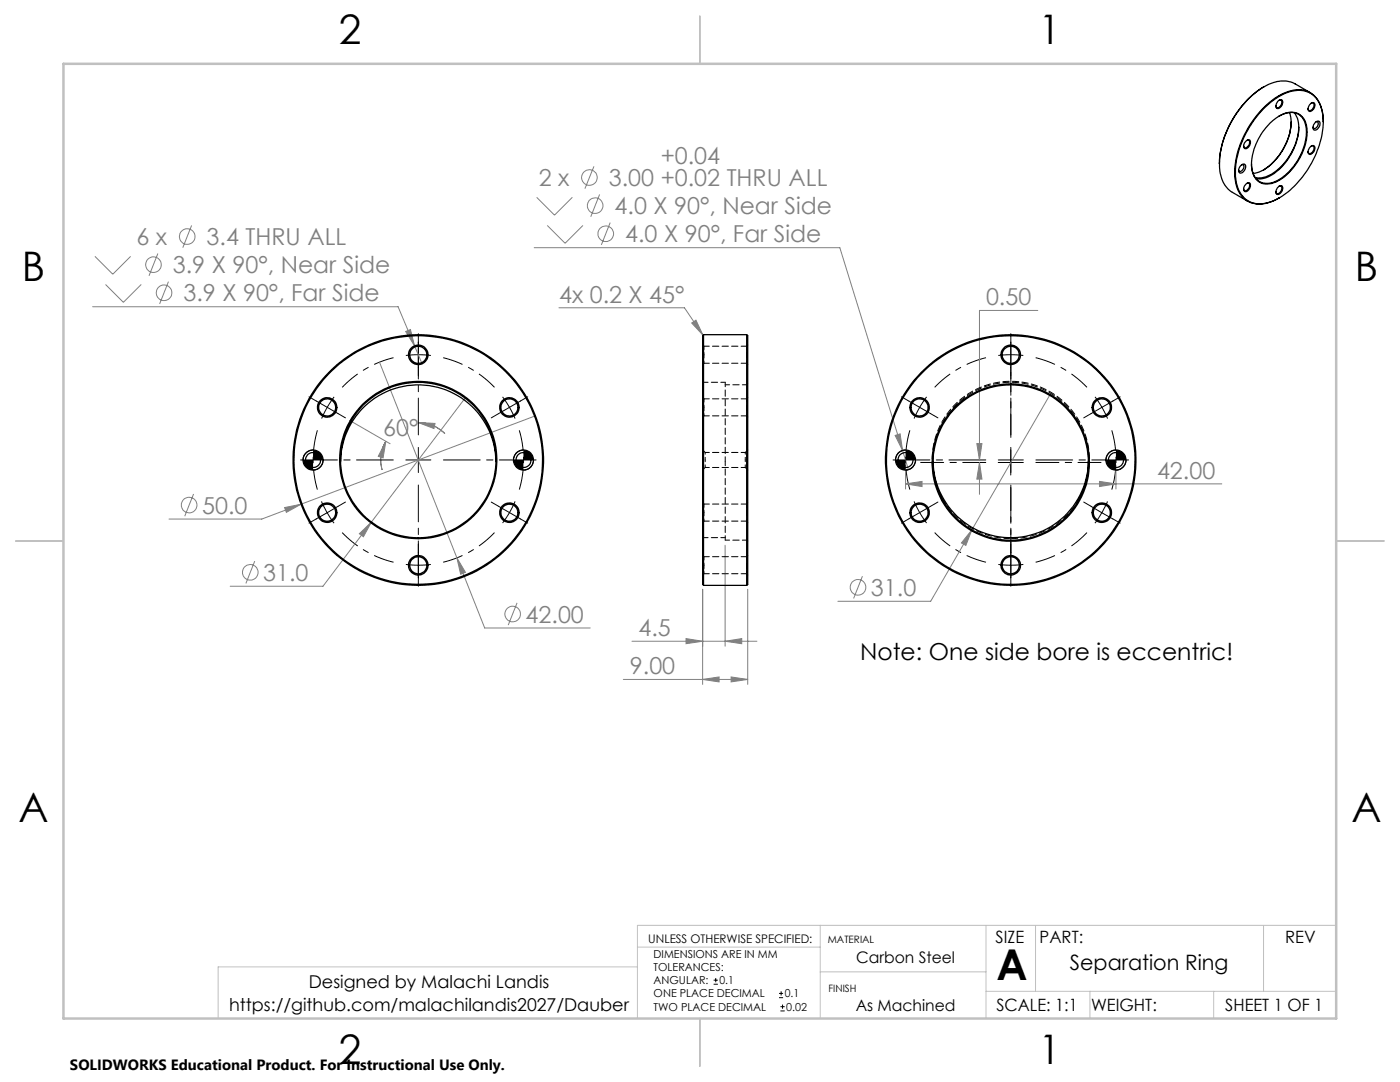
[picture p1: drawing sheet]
<svg xmlns="http://www.w3.org/2000/svg" width="279mm" height="216mm" viewBox="0 0 279 216" stroke-linecap="round" stroke-linejoin="round" font-family="sans-serif">
<g fill="none" stroke="#808080" stroke-width=".2">
<path d="M107.1 39.4l3.6 3.5 3.5-3.5M118.5 33.2l-1.8 4.4M119.7 38.8l-1.8 4.5M18.9 51.2l3.6 3.5 3.6-3.5M21.1 56.8l3.5 3.5 3.6-3.5M31.5 50.6l-1.8 4.4M33.6 56.2l-1.7 4.4M38.2 45l-1.7 4.4M106.6 49.4h61l12.5 40.5M109.2 45l3.6 3.5 3.5-3.5M121.8 44.4l-1.8 4.5M18.5 61.2h60.9l4.8 11.4"/>
<path d="M75.7 72.3l15.5 39M81 66.1l.9-.3 .8 3.2zM92.8 79.4l-18.7 24.8M111.5 61.4h25.1l3.7 5.5M138 64.5l.9-.6 1.4 3zM207.1 61.9h-11.6v29.9M209.5 78.9l-15.5 26.8M38.6 98.6l-1.7 4.4M69.8 83.9l8.1 4.6M77 88.1l-.6 3.3-.9-.3zM77 88.1a7.4 7.4 0 0 0-.7 5.7M83.5 84.3l3.3 .2-.2 1z"/>
<path d="M83.5 84.3a7.5 7.5 0 0 1 5.3 2.2M106.9 83l-46.8 17.6M178.6 86.9l1-.3 .5 3.3zM180.1 89.9l1.2 3.8M180.7 92.8v4.8M180.7 96.6h63.1M180.7 96.6l3.3-.5v1zM194.9 88.5h1.1l-.5 3.3zM195.5 92.3v6.3M195.5 92.3l.5 3.3h-1.1zM219.4 96.1l3.3 .5-3.3 .5zM222.7 92.8v4.8"/>
<path d="M50.8 112l-1.7 4.4M56.8 101.3l3.3-.7-2.9 1.6zM60.1 100.6l-7.9 3h-18.5M71.7 106.5l2.4-2.3-1.6 2.9zM74.1 104.2l-9.6 12.8h-18.6M91.2 111.3l5.5 14h21.1M91.2 111.3l1.7 2.9-1 .4zM140.2 117.6v19M144.7 108.8v20.1M149.2 117.6v19M172.1 115l-1.7 4.4M194 105.7l-8.3 14.3h-18.5"/>
<path d="M194 105.7l-1.2 3.1-.9-.5zM103.2 120.3l-1.8 4.4M124.4 135.6h24.8M126.1 128h25M136.9 127.4l3.3 .6-3.3 .4zM140.2 135.6l3.3-.5v1zM144.7 128l3.3-.6v1zM145.9 135.1l3.3 .5-3.3 .5z"/>
<circle cx="117.6" cy="35.4" r="1.56"/>
<circle cx="30.6" cy="52.8" r="1.56"/>
<circle cx="32.7" cy="58.4" r="1.56"/>
<circle cx="37.3" cy="47.2" r="1.56"/>
<circle cx="118.8" cy="41" r="1.56"/>
<circle cx="120.9" cy="46.6" r="1.56"/>
<circle cx="37.7" cy="100.8" r="1.55"/>
<circle cx="49.9" cy="114.2" r="1.56"/>
<circle cx="171.2" cy="117.2" r="1.55"/>
<circle cx="102.3" cy="122.5" r="1.56"/>
</g>
<g fill="none" stroke="#000" stroke-width=".2">
<path d="M62.5 89.8a2.04 2.04 0 0 0-2 2M64.5 91.8a2.04 2.04 0 0 1-2 2M104.5 89.8a2.04 2.04 0 0 0-2 2M106.5 91.8a1.98 1.98 0 0 1-2 2M180.7 89.8a2.04 2.04 0 0 0-2 2M182.7 91.8a1.98 1.98 0 0 1-2 2M199.2 92.3h5M201.7 89.8v5M222.7 89.8a2.04 2.04 0 0 0-2 2M224.7 91.8a2.04 2.04 0 0 1-2 2M64.2 100l1.1 2.3M65.3 102.3l1.4 2.1"/>
<path d="M65.3 102.3l-2.2 1.2M67.5 101l-2.2 1.3M217.7 101l2.2 1.3M219.9 102.3l-1.4 2.1M219.9 102.3l2.2 1.2M221 100l-1.1 2.3M142.4 196.4h.9M142.4 195.6h.9M142.8 195.2v.8M155.5 199.1h.8M155.5 198.2h.8M155.9 197.8v.8"/>
<path d="M155.8 201.7h.8M155.8 200.9h.8M156.2 200.4v.9"/>
</g>
<g fill="none" stroke="#000" stroke-width=".2" stroke-dasharray="15.2 1.3 1.3 1.3" stroke-linecap="butt">
<path d="M83.5 70.8l-2.5 .1M83.5 70.8l2.5 .1M201.7 70.8l-2.5 .1M201.7 70.8l2.5 .1M65.3 81.3l-1.1 2.2M65.3 81.3l1.4-2.1M101.7 81.3l-1.4-2.1M101.7 81.3l1.1 2.2M183.5 81.3l-1.1 2.2M183.5 81.3l1.4-2.1M219.9 81.3l-1.4-2.1M219.9 81.3l1.1 2.2"/>
<path d="M83.5 112.8l2.5-.2M83.5 112.8l-2.5-.2M101.7 102.3l1.1-2.3M101.7 102.3l-1.4 2.1M183.5 102.3l1.4 2.1M183.5 102.3l-1.1-2.3M201.7 112.8l2.5-.2M201.7 112.8l-2.5-.2"/>
</g>
<path d="M78.5 71.4a21 21 0 0 0-10.2 5.9M98.7 77.3a21 21 0 0 0-10.3-5.9M196.8 71.4a21 21 0 0 0-10.3 5.9M216.9 77.3a21 21 0 0 0-10.2-5.9M63.3 85.9a21 21 0 0 0 0 11.8M103.6 97.7a21 21 0 0 0 0-11.8M181.6 85.9a21 21 0 0 0 0 11.8M221.9 97.7a21 21 0 0 0 0-11.8M68.3 106.3a21 21 0 0 0 10.2 5.9M88.4 112.2a21 21 0 0 0 10.3-5.9M186.5 106.3a21 21 0 0 0 10.3 5.9M206.7 112.2a21 21 0 0 0 10.2-5.9" fill="none" stroke="#000" stroke-width=".2" stroke-dasharray="15.2 1.3 1.3 1.3" stroke-dashoffset="11.1" stroke-linecap="butt"/>
<g fill="none" stroke="#000" stroke-width=".2" stroke-dasharray="15.2 1.3 1.3 1.3">
<path d="M83.5 70.8v-2.5M83.5 70.8v2.5M83.5 68.3v-1.7M83.5 73.3v1.7M201.7 70.8v-2.5M201.7 70.8v2.5M201.7 68.3v-1.7M201.7 73.3v1.7M63.1 80l-1.4-.8M65.3 81.3l-2.2-1.3M65.3 81.3l2.2 1.2M67.5 82.5l1.4 .9"/>
<path d="M83.5 91.8v-2.5M83.5 91.8h-2.5M83.5 91.8v2.5M83.5 91.8h2.5M99.5 82.5l-1.5 .9M101.7 81.3l2.1-1.3M101.7 81.3l-2.2 1.2M103.8 80l1.5-.8M181.4 80l-1.5-.8M183.5 81.3l-2.1-1.3M183.5 81.3l2.2 1.2M185.7 82.5l1.5 .9"/>
<path d="M201.7 91.8v-2.5M201.7 91.8h-2.5M201.7 91.8v2.5M201.7 91.8h2.5M217.8 82.5l-1.5 .9M219.9 81.3l2.2-1.3M219.9 81.3l-2.1 1.2M222.1 80l1.5-.8M63.1 103.5l-1.4 .9M67.5 101l1.4-.8M83.5 112.8v2.5M83.5 112.8v-2.5"/>
<path d="M83.5 115.3v1.7M83.5 110.3v-1.7M99.5 101l-1.5-.8M101.7 102.3l2.1 1.2M101.7 102.3l-2.2-1.3M103.8 103.5l1.5 .9M181.4 103.5l-1.5 .9M183.5 102.3l-2.1 1.2M183.5 102.3l2.2-1.3M185.7 101l1.5-.8M201.7 112.8v2.5M201.7 112.8v-2.5"/>
<path d="M201.7 115.3v1.7M201.7 110.3v-1.7M217.8 101l-1.5-.8M222.1 103.5l1.5 .9"/>
</g>
<path d="M78.5 91.8h-18.5M83.5 86.8v-18.5M83.5 96.8v18.5M88.5 91.8h18.5M196.7 91.8h-18.5M201.7 86.8v-18.5M201.7 96.8v18.5M206.7 91.8h18.5" fill="none" stroke="#000" stroke-width=".2" stroke-dasharray="15.2 1.3 1.3 1.3" stroke-dashoffset="7.9"/>
<path d="M196.7 92.3h-13M201.7 87.3v-13M201.7 97.3v13M206.7 92.3h13" fill="none" stroke="#000" stroke-width=".2" stroke-dasharray="15.2 1.3 1.3 1.3" stroke-dashoffset="10.6"/>
<path d="M127.2 189h36.5M127.2 192.9h-83.7v10.3M163.7 184.6v18.6M163.7 193.9h33.1M196.8 184.6v18.6M196.8 197.8h69.9M206.7 184.6v13.2M217.5 197.8v5.4M242.2 197.8v5.4M252.2 184.6v13.2M266.7 184.6h-139.5v18.6" fill="none" stroke="#c0c0c0" stroke-width=".2"/>
<path d="M139.7 3.2v9.5M3.1 107.9h9.6M266.7 107.9h9.5M139.7 203.2v9.6" fill="none" stroke="#c0c0c0" stroke-width=".25"/>
<path d="M12.7 12.7h254v190.5h-254z" fill="none" stroke="#c0c0c0" stroke-width=".5"/>
<path d="M102.5 91.8a1.98 1.98 0 0 0 2 2v-2zM104.5 89.8v2h2a1.98 1.98 0 0 0-2-2zM60.5 91.8a2.04 2.04 0 0 0 2 2v-2zM62.5 89.8v2h2a2.04 2.04 0 0 0-2-2zM178.7 91.8a1.98 1.98 0 0 0 2 2v-2zM180.7 89.8v2h2a1.98 1.98 0 0 0-2-2zM220.7 91.8a2.04 2.04 0 0 0 2 2v-2zM222.7 89.8v2h2a2.04 2.04 0 0 0-2-2z" fill="#000"/>
<path d="M83.5 84.3l3.3 .2-.2 1zM77 88.1l-.6 3.3-.9-.3zM81 66.1l1.7 2.9-.8-3.2zM71.7 106.5l.8 .6 1.6-2.9zM56.8 101.3l.4 .9 2.9-1.6zM91.2 111.3l.7 3.3 1-.4zM136.9 127.4l3.3 .6-3.3 .4zM144.7 128l3.3-.6v1zM140.2 135.6l3.3-.5v1zM145.9 135.1l3.3 .5-3.3 .5zM138 64.5l.9-.6 1.4 3zM195.5 92.3l.5 3.3h-1.1zM194.9 88.5h1.1l-.5 3.3zM194 105.7l-2.1 2.6 .9 .5zM178.6 86.9l1.5 3-.5-3.3zM180.7 96.6l3.3-.5v1zM219.4 96.1l3.3 .5-3.3 .5z" fill="#808080"/>
<g fill="none" stroke="#000" stroke-width=".25">
<path d="M252.2 17.4a19.4 19.4 0 0 0-8.9 15.3M261.5 18.5l-3.1-1.8a6.8 6.8 0 0 0-7 1.2 19.4 19.4 0 0 0-8 15.4 5.9 5.9 0 0 0 2.6 5.1l3 1.7M247.6 33.1a.57 .57 0 0 1 .8-.3 .57 .57 0 0 1 .1 .9l-.2 .3a.59 .59 0 0 1-.5 .5 .59 .59 0 0 1-.6-.3l.1-.6zM247.8 32.9a.46 .46 0 0 1 .5 .3 .46 .46 0 0 1-.2 .5l-.1 .1a.44 .44 0 0 1-.3 .4 .44 .44 0 0 1-.5-.3M248.6 28.2a.53 .53 0 0 1 .8-.3 .53 .53 0 0 1 .1 .8l-.3 .6a.57 .57 0 0 1-.8 .3 .57 .57 0 0 1-.1-.8zM248.7 36.7a.51 .51 0 0 1 .7-.2 .51 .51 0 0 1 .1 .8l-.3 .6a.57 .57 0 0 1-.8 .3 .57 .57 0 0 1-.1-.9zM248.8 28a.42 .42 0 0 1 .6 .1 .42 .42 0 0 1-.1 .6l-.2 .5a.45 .45 0 0 1-.5 .3 .45 .45 0 0 1-.4-.4M248.8 36.6a.42 .42 0 0 1 .6 .1 .42 .42 0 0 1-.1 .6l-.2 .4a.45 .45 0 0 1-.5 .4 .45 .45 0 0 1-.4-.4M252.2 21.6a10.6 10.6 0 0 1 7.2-3.6 4.9 4.9 0 0 1 4.6 4.9 18.3 18.3 0 0 1-5.1 13.6 10.9 10.9 0 0 1-7.9 4.2 5 5 0 0 1-4.4-5.1 18.4 18.4 0 0 1 5.3-13.6zM253.5 24.6a6 6 0 0 1 5-2.1 3.4 3.4 0 0 1 2.3 3.5 11.8 11.8 0 0 1-6.4 10.4 3.1 3.1 0 0 1-4.6-3 12 12 0 0 1 3.7-8.8zM255 20.2a.53 .53 0 0 1 .8-.3 .53 .53 0 0 1 .1 .8l-.2 .6a.52 .52 0 0 1-.6 .4 .52 .52 0 0 1-.5-.5zM255.1 37.3a.51 .51 0 0 1 .8-.2 .51 .51 0 0 1 0 .8l-.2 .5a.52 .52 0 0 1-.6 .4 .52 .52 0 0 1-.5-.5l.1-.4z"/>
<path d="M255.3 23.2a3.4 3.4 0 0 1 4.6 .3 6.8 6.8 0 0 1 .1 6.3 10.6 10.6 0 0 1-6.3 6.7 3 3 0 0 1-3.9-3.1v-.7M255.3 20a.43 .43 0 0 1 .5 .1 .43 .43 0 0 1 0 .6l-.4 .6a.41 .41 0 0 1-.4 .2 .41 .41 0 0 1-.4-.4M255.3 37.1a.43 .43 0 0 1 .5 .2 .43 .43 0 0 1 0 .6l-.4 .6a.41 .41 0 0 1-.4 .2 .41 .41 0 0 1-.4-.4M257.4 22.5a10 10 0 0 1-2.3 8.7 7.9 7.9 0 0 1-5 3.4M257.7 24.3a12.3 12.3 0 0 1-5.5 9.6M258.3 22.5a4.2 4.2 0 0 1 .9 2.9M259.2 25.4a11.9 11.9 0 0 1-6.4 10l-1.2 .3h-.9M259.2 25.4a11.7 11.7 0 0 1-6.5 9.9l-1 .2-1.2-.1M261.3 29.5a.62 .62 0 0 1 1.1-.3 1.16 1.16 0 0 1-1.1 1.6 .9 .9 0 0 1 0-1.3zM261.3 20.9a.62 .62 0 0 1 1.1-.2 1.16 1.16 0 0 1-1.1 1.5 .9 .9 0 0 1 0-1.3zM261.7 20.6a.43 .43 0 0 1 .5 .1 .43 .43 0 0 1 0 .6l-.4 .6a.41 .41 0 0 1-.4 .2 .41 .41 0 0 1-.3-.4M261.7 29.2a.43 .43 0 0 1 .5 .1 .43 .43 0 0 1 0 .5l-.4 .6a.41 .41 0 0 1-.4 .3 .41 .41 0 0 1-.3-.4"/>
<path d="M262.5 24.4a.53 .53 0 0 1 .7-.2 .53 .53 0 0 1 .2 .7l-.3 .6a.58 .58 0 0 1-.8 .5 .58 .58 0 0 1-.2-1zM262.6 24.3a.4 .4 0 0 1 .5 .2 .4 .4 0 0 1-.1 .5l-.1 .3a.44 .44 0 0 1-.4 .3 .44 .44 0 0 1-.5-.2M264.1 24.3a6.2 6.2 0 0 0-3.1-6.1 7.1 7.1 0 0 0-6.5 1.4 19.8 19.8 0 0 0-8.1 15 5.9 5.9 0 0 0 2.8 5.7 6.6 6.6 0 0 0 6.1-.8M140.4 66.8l-.2 .2v49.6l.2 .2M140.4 66.8v50M140.4 66.8h8.6M149 66.8v50M149 66.8a1.6 1.6 0 0 1 .2 1.4v47a2.03 2.03 0 0 1-.2 1.6M68 92a15.5 15.5 0 0 1 15.5-15.2 15.5 15.5 0 0 1 15.5 15.2M186.2 92a15.5 15.5 0 0 0 15.5 15.3 15.5 15.5 0 0 0 15.5-15.3M140.4 116.8h8.6"/>
<circle cx="83.5" cy="70.8" r="1.7"/>
<circle cx="83.5" cy="70.8" r="1.94"/>
<circle cx="201.7" cy="70.8" r="1.94"/>
<circle cx="201.7" cy="70.8" r="1.7"/>
<circle cx="62.5" cy="91.8" r="1.5"/>
<circle cx="62.5" cy="91.8" r="2"/>
<circle cx="65.3" cy="81.3" r="1.7"/>
<circle cx="65.3" cy="81.3" r="1.94"/>
<circle cx="83.5" cy="91.8" r="25"/>
<circle cx="83.5" cy="91.8" r="24.8"/>
<circle cx="83.5" cy="91.8" r="15.5"/>
<circle cx="83.5" cy="91.8" r="15.7"/>
<circle cx="101.7" cy="81.3" r="1.7"/>
<circle cx="101.7" cy="81.3" r="1.94"/>
<circle cx="104.5" cy="91.8" r="1.5"/>
<circle cx="104.5" cy="91.8" r="1.99"/>
<circle cx="180.7" cy="91.8" r="1.99"/>
<circle cx="180.7" cy="91.8" r="1.5"/>
<circle cx="183.5" cy="81.3" r="1.94"/>
<circle cx="183.5" cy="81.3" r="1.7"/>
<circle cx="201.7" cy="92.3" r="15.7"/>
<circle cx="201.7" cy="92.3" r="15.5"/>
<circle cx="201.7" cy="91.8" r="24.8"/>
<circle cx="201.7" cy="91.8" r="25"/>
<circle cx="219.9" cy="81.3" r="1.94"/>
<circle cx="219.9" cy="81.3" r="1.7"/>
<circle cx="222.7" cy="91.8" r="2"/>
<circle cx="222.7" cy="91.8" r="1.5"/>
<circle cx="65.3" cy="102.3" r="1.95"/>
<circle cx="65.3" cy="102.3" r="1.7"/>
<circle cx="83.5" cy="112.8" r="1.7"/>
<circle cx="83.5" cy="112.8" r="1.93"/>
<circle cx="101.7" cy="102.3" r="1.95"/>
<circle cx="101.7" cy="102.3" r="1.7"/>
<circle cx="183.5" cy="102.3" r="1.7"/>
<circle cx="183.5" cy="102.3" r="1.95"/>
<circle cx="201.7" cy="112.8" r="1.93"/>
<circle cx="201.7" cy="112.8" r="1.7"/>
<circle cx="219.9" cy="102.3" r="1.7"/>
<circle cx="219.9" cy="102.3" r="1.95"/>
</g>
<g fill="none" stroke="#000" stroke-width=".2" stroke-dasharray="1.3 .6" stroke-dashoffset=".8">
<path d="M140.5 70.8v-1.7M140.5 72.5v-1.7M149 70.8v-1.7M149 72.5v-1.7M140.5 81.3v-1.7M140.5 83v-1.7M140.7 91.8v-1.5M140.7 93.3v-1.5M148.7 91.8v-1.5M148.7 93.3v-1.5M149 81.3v-1.7M149 83v-1.7"/>
<path d="M140.5 102.3v-1.7M140.5 104v-1.7M140.5 112.8v-1.7M140.5 114.5v-1.7M149 102.3v-1.7M149 104v-1.7M149 112.8v-1.7M149 114.5v-1.7"/>
</g>
<path d="M144.7 76.3h-4.3M149 76.8h-4.3M140.2 93.8l.5-.5M140.7 90.3l-.5-.5M140.7 93.3h8M144.7 92v-15.7M148.7 93.3l.5 .5M148.7 90.3h-8M149.2 89.8l-.5 .5M140.4 107.3h4.3M144.7 107.8v-15.8M144.7 107.8h4.3" fill="none" stroke="#000" stroke-width=".2" stroke-dasharray="1.3 .6" stroke-dashoffset=".4"/>
<g fill="none" stroke="#000" stroke-width=".2" stroke-dasharray="1.3 .6">
<path d="M140.2 72.7l.3-.2M140.4 76.3l-.2-.2M140.5 79.6l-.3-.3M140.5 69.1l-.3-.3M149 72.5l.2 .2M149.2 79.3l-.2 .3M149.2 76.6l-.2 .2M149.2 68.8l-.2 .3M140.2 83.2l.3-.2M149 83l.2 .2M140.2 104.2l.3-.2M140.2 107.5l.2-.2"/>
<path d="M140.2 114.7l.3-.2M140.5 100.6l-.3-.3M140.5 111.1l-.3-.3M149 104l.2 .2M149 114.5l.2 .2M149 107.8l.2 .2M149.2 100.3l-.2 .3M149.2 110.8l-.2 .3"/>
</g>
<path d="M140.5 72.5h8.5M149 79.6h-8.5M149 69.1h-8.5M140.5 83h8.5M140.5 104h8.5M140.5 114.5h8.5M149 100.6h-8.5M149 111.1h-8.5" fill="none" stroke="#000" stroke-width=".2" stroke-dasharray="1.3 .6" stroke-dashoffset=".2"/>
<path d="M186.2 92a15.5 15.5 0 0 1 15.5-15.7 15.5 15.5 0 0 1 15.5 15.7M201.7 107.5a15.7 15.7 0 0 0 13.8-23.3 15.7 15.7 0 0 0-27.1-.8 15.7 15.7 0 0 0 12.5 24.1h.8" fill="none" stroke="#000" stroke-width=".2" stroke-dasharray="1.3 .6" stroke-dashoffset="-.1"/>
<text font-size="8.5" x="198.9" y="195.5">A</text>
<g font-size="8.1">
<text x="67.6" y="8.9">2</text>
<text x="207.3" y="8.9">1</text>
<text x="4.4" y="56.2">B</text>
<text x="270.4" y="56.2">B</text>
<text x="3.7" y="164.1">A</text>
<text x="269.7" y="164.1">A</text>
<text x="67.6" y="212.4">2</text>
<text x="207.3" y="212.4">1</text>
</g>
<g font-size="4.7" fill="#808080">
<text x="131.9" y="32.7">+0.04</text>
<text x="107.5" y="37.1">2 x</text>
<text x="121.5" y="37.1">3.00 +0.02 THRU ALL</text>
<text x="122.7" y="42.7">4.0 X 90°, Near Side</text>
<text x="27.3" y="48.9">6 x</text>
<text x="41.2" y="48.9">3.4 THRU ALL</text>
<text x="124.8" y="48.3">4.0 X 90°, Far Side</text>
<text x="34.5" y="54.5">3.9 X 90°, Near Side</text>
<text x="36.6" y="60.1">3.9 X 90°, Far Side</text>
<text x="111.6" y="60.4">4x 0.2 X 45°</text>
<text x="196.8" y="60.9">0.50</text>
<text x="76.5" y="86.9">60°</text>
<text x="230.9" y="95.5">42.00</text>
<text x="40.3" y="102.5">50.0</text>
<text x="52.5" y="115.9">31.0</text>
<text x="173.8" y="118.9">31.0</text>
<text x="104.9" y="124.2">42.00</text>
<text x="127.4" y="126.9">4.5</text>
<text x="125.7" y="134.5">9.00</text>
</g>
<text font-size="4.7" x="171.6" y="131.6">Note: One side bore is eccentric!</text>
<text font-size="4.2" x="213.5" y="193.5">Separation Ring</text>
<g font-size="3.5">
<text x="61.6" y="197.1">Designed by Malachi Landis</text>
<text x="45.7" y="201.7">https://github.com/malachilandis2027/Dauber</text>
</g>
<g font-size="3.4">
<text x="198.7" y="188.1">SIZE</text>
<text x="207.5" y="188.1">PART:</text>
<text x="256.5" y="188.2">REV</text>
<text x="198.8" y="201.7">SCALE: 1:1</text>
<text x="217.7" y="201.8">WEIGHT:</text>
<text x="244.5" y="201.7">SHEET 1 OF 1</text>
</g>
<g font-size="3.2">
<text x="170.9" y="192.2">Carbon Steel</text>
<text x="170.8" y="201.7">As Machined</text>
</g>
<text font-size="3" x="14" y="213.5">SOLIDWORKS Educational Product. For Instructional Use Only.</text>
<text font-size="2.4" x="129.4" y="188.1">UNLESS OTHERWISE SPECIFIED:</text>
<g font-size="2.2">
<text x="130.4" y="191.1">DIMENSIONS ARE IN MM</text>
<text x="130.4" y="193.7">TOLERANCES:</text>
<text x="130.4" y="196.4">ANGULAR:</text>
<text x="143.6" y="196.4">0.1</text>
<text x="130.4" y="199">ONE PLACE DECIMAL</text>
<text x="130.4" y="201.7">TWO PLACE DECIMAL</text>
<text x="156.6" y="199">0.1</text>
<text x="156.9" y="201.7">0.02</text>
</g>
<g font-size="2">
<text x="165.2" y="188.1">MATERIAL</text>
<text x="165.4" y="197.9">FINISH</text>
</g>
</svg>
